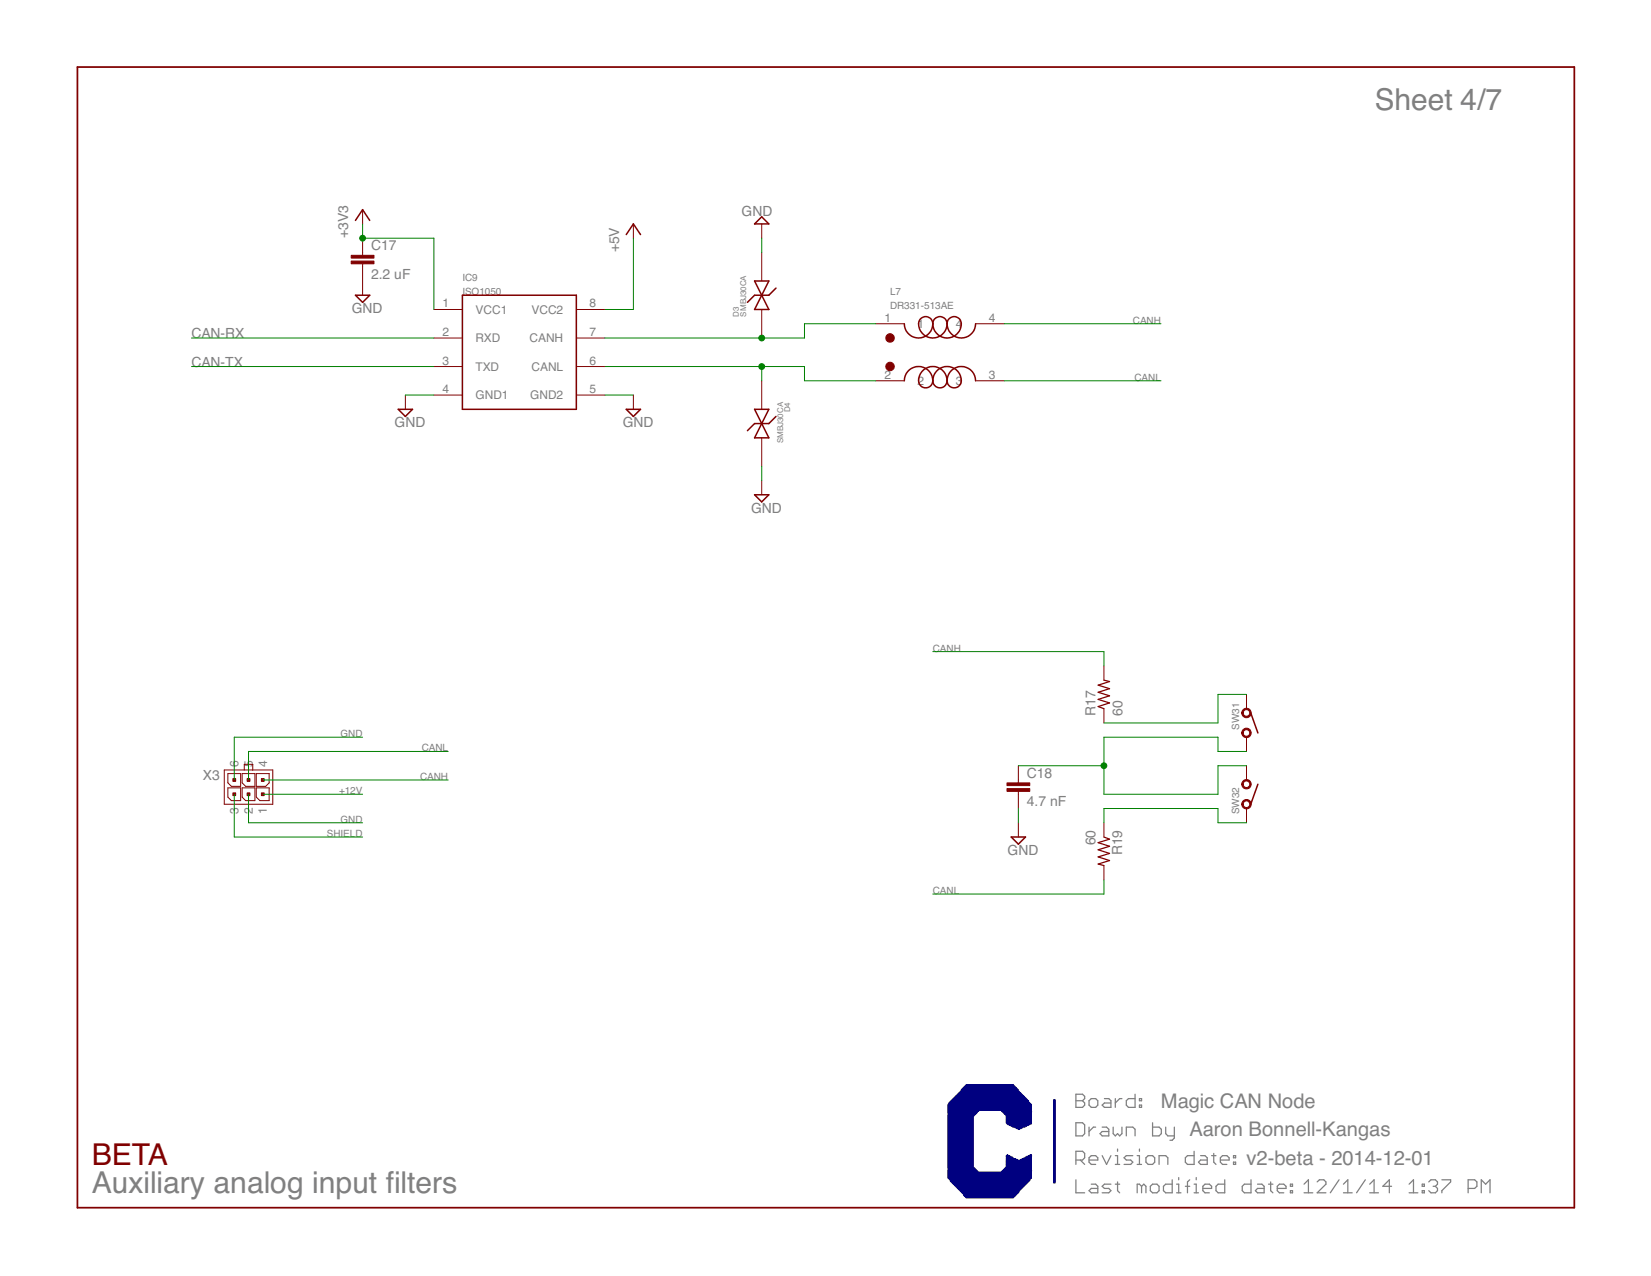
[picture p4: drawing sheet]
<svg xmlns="http://www.w3.org/2000/svg" width="279mm" height="216mm" viewBox="0 0 279 216" stroke-linecap="round" stroke-linejoin="round" font-family="sans-serif">
<g fill="#808080" stroke="#808080" stroke-width=".21">
<path d="M182.1 185.1v2.3z"/>
<path d="M182.1 185.1h1.1z"/>
<path d="M183.2 185.1l.4 .4z"/>
<path d="M183.6 185.5v.4z"/>
<path d="M183.6 185.9l-.4 .3z"/>
<path d="M183.2 186.2l.4 .4z"/>
<path d="M183.6 186.6v.4z"/>
<path d="M183.6 187l-.4 .4z"/>
<path d="M182.1 187.4h1.1z"/>
<path d="M182.1 186.2h1.1z"/>
<path d="M184.7 187.4h.7z"/>
<path d="M185.8 187l-.4 .4z"/>
<path d="M185.8 186.2v.8z"/>
<path d="M185.4 185.9l.4 .3z"/>
<path d="M184.7 185.9h.7z"/>
<path d="M184.3 186.2l.4-.3z"/>
<path d="M184.3 186.2v.8z"/>
<path d="M184.3 187l.4 .4z"/>
<path d="M186.9 185.9h.7z"/>
<path d="M187.6 185.9l.4 .3z"/>
<path d="M188 186.2v1.2z"/>
<path d="M186.9 187.4h1.1z"/>
<path d="M186.5 187l.4 .4z"/>
<path d="M186.5 187l.4-.4z"/>
<path d="M186.9 186.6h1.1z"/>
<path d="M188.7 185.9v1.5z"/>
<path d="M188.7 186.6l.8-.7z"/>
<path d="M189.5 185.9h.4z"/>
<path d="M192.1 185.1v2.3z"/>
<path d="M191 187.4h1.1z"/>
<path d="M190.6 187l.4 .4z"/>
<path d="M190.6 186.2v.8z"/>
<path d="M190.6 186.2l.4-.3z"/>
<path d="M191 185.9h1.1z"/>
<path d="M192.8 185.9h.4z"/>
<path d="M193.2 185.9v.3z"/>
<path d="M192.8 186.2h.4z"/>
<path d="M192.8 185.9v.3z"/>
<path d="M192.8 187h.4z"/>
<path d="M193.2 187v.4z"/>
<path d="M192.8 187.4h.4z"/>
<path d="M192.8 187v.4z"/>
<path d="M182.1 194.8v2.2z"/>
<path d="M182.1 194.8h1.1z"/>
<path d="M183.2 194.8l.4 .4z"/>
<path d="M183.6 195.2v.7z"/>
<path d="M183.6 195.9l-.4 .4z"/>
<path d="M182.1 196.3h1.1z"/>
<path d="M182.8 196.3l.8 .7z"/>
<path d="M184.7 197h.7z"/>
<path d="M184.3 196.6l.4 .4z"/>
<path d="M184.3 195.9v.7z"/>
<path d="M184.3 195.9l.4-.4z"/>
<path d="M184.7 195.5h.7z"/>
<path d="M185.4 195.5l.4 .4z"/>
<path d="M185.8 195.9v.4z"/>
<path d="M184.3 196.3h1.5z"/>
<path d="M186.5 195.5l.8 1.5z"/>
<path d="M188 195.5l-.7 1.5z"/>
<path d="M188.7 195.5h.4z"/>
<path d="M189.1 195.5v1.5z"/>
<path d="M188.7 197h.8z"/>
<path d="M189.1 194.4v.4z"/>
<path d="M190.2 197h1.1z"/>
<path d="M191.7 196.6l-.4 .4z"/>
<path d="M191.3 196.3l.4 .3z"/>
<path d="M190.6 196.3h.7z"/>
<path d="M190.2 195.9l.4 .4z"/>
<path d="M190.2 195.9l.4-.4z"/>
<path d="M190.6 195.5h1.1z"/>
<path d="M192.4 195.5h.4z"/>
<path d="M192.8 195.5v1.5z"/>
<path d="M192.4 197h.8z"/>
<path d="M192.8 194.4v.4z"/>
<path d="M194.3 197h.8z"/>
<path d="M195.4 196.6l-.3 .4z"/>
<path d="M195.4 195.9v.7z"/>
<path d="M195.1 195.5l.3 .4z"/>
<path d="M194.3 195.5h.8z"/>
<path d="M193.9 195.9l.4-.4z"/>
<path d="M193.9 195.9v.7z"/>
<path d="M193.9 196.6l.4 .4z"/>
<path d="M196.2 195.5v1.5z"/>
<path d="M196.2 195.5h1.1z"/>
<path d="M197.3 195.5l.3 .4z"/>
<path d="M197.6 195.9v1.1z"/>
<path d="M202.1 194.8v2.2z"/>
<path d="M201 197h1.1z"/>
<path d="M200.6 196.6l.4 .4z"/>
<path d="M200.6 195.9v.7z"/>
<path d="M200.6 195.9l.4-.4z"/>
<path d="M201 195.5h1.1z"/>
<path d="M203.2 195.5h.7z"/>
<path d="M203.9 195.5l.4 .4z"/>
<path d="M204.3 195.9v1.1z"/>
<path d="M203.2 197h1.1z"/>
<path d="M202.8 196.6l.4 .4z"/>
<path d="M202.8 196.6l.4-.3z"/>
<path d="M203.2 196.3h1.1z"/>
<path d="M205.4 195.2v1.4z"/>
<path d="M205.4 196.6l.4 .4z"/>
<path d="M205 195.5h.8z"/>
<path d="M206.9 197h.7z"/>
<path d="M206.5 196.6l.4 .4z"/>
<path d="M206.5 195.9v.7z"/>
<path d="M206.9 195.5l-.4 .4z"/>
<path d="M206.9 195.5h.7z"/>
<path d="M207.6 195.5l.4 .4z"/>
<path d="M208 195.9v.4z"/>
<path d="M206.5 196.3h1.5z"/>
<path d="M208.7 195.5h.4z"/>
<path d="M209.1 195.5v.4z"/>
<path d="M208.7 195.9h.4z"/>
<path d="M208.7 195.5v.4z"/>
<path d="M208.7 196.6h.4z"/>
<path d="M209.1 196.6v.4z"/>
<path d="M208.7 197h.4z"/>
<path d="M208.7 196.6v.4z"/>
<path d="M182.1 199.6v2.2z"/>
<path d="M182.1 201.8h1.5z"/>
<path d="M184.7 200.4h.7z"/>
<path d="M185.4 200.4l.4 .3z"/>
<path d="M185.8 200.7v1.1z"/>
<path d="M184.7 201.8h1.1z"/>
<path d="M184.3 201.5l.4 .3z"/>
<path d="M184.3 201.5l.4-.4z"/>
<path d="M184.7 201.1h1.1z"/>
<path d="M186.5 201.8h1.1z"/>
<path d="M187.6 201.8l.4-.3z"/>
<path d="M187.6 201.1l.4 .4z"/>
<path d="M186.9 201.1h.7z"/>
<path d="M186.5 200.7l.4 .4z"/>
<path d="M186.5 200.7l.4-.3z"/>
<path d="M186.9 200.4h1.1z"/>
<path d="M189.1 200v1.5z"/>
<path d="M189.1 201.5l.4 .3z"/>
<path d="M188.7 200.4h.8z"/>
<path d="M192.4 200.4v1.4z"/>
<path d="M192.4 200.4h.4z"/>
<path d="M192.8 200.4l.4 .3z"/>
<path d="M193.2 200.7v1.1z"/>
<path d="M193.2 200.7l.4-.3z"/>
<path d="M193.6 200.4l.3 .3z"/>
<path d="M193.9 200.7v1.1z"/>
<path d="M195.1 201.8h.7z"/>
<path d="M195.8 201.8l.4-.3z"/>
<path d="M196.2 200.7v.8z"/>
<path d="M195.8 200.4l.4 .3z"/>
<path d="M195.1 200.4h.7z"/>
<path d="M194.7 200.7l.4-.3z"/>
<path d="M194.7 200.7v.8z"/>
<path d="M194.7 201.5l.4 .3z"/>
<path d="M198.4 199.6v2.2z"/>
<path d="M197.3 201.8h1.1z"/>
<path d="M196.9 201.5l.4 .3z"/>
<path d="M196.9 200.7v.8z"/>
<path d="M196.9 200.7l.4-.3z"/>
<path d="M197.3 200.4h1.1z"/>
<path d="M199.1 200.4h.4z"/>
<path d="M199.5 200.4v1.4z"/>
<path d="M199.1 201.8h.8z"/>
<path d="M199.5 199.2v.4z"/>
<path d="M201 200v1.8z"/>
<path d="M201 200l.3-.4z"/>
<path d="M200.6 200.7h.7z"/>
<path d="M202.1 200.4h.3z"/>
<path d="M202.4 200.4v1.4z"/>
<path d="M202.1 201.8h.7z"/>
<path d="M202.4 199.2v.4z"/>
<path d="M203.9 201.8h.8z"/>
<path d="M203.6 201.5l.3 .3z"/>
<path d="M203.6 200.7v.8z"/>
<path d="M203.6 200.7l.3-.3z"/>
<path d="M203.9 200.4h.8z"/>
<path d="M204.7 200.4l.3 .3z"/>
<path d="M205 200.7v.4z"/>
<path d="M203.6 201.1h1.4z"/>
<path d="M207.3 199.6v2.2z"/>
<path d="M206.1 201.8h1.2z"/>
<path d="M205.8 201.5l.3 .3z"/>
<path d="M205.8 200.7v.8z"/>
<path d="M205.8 200.7l.3-.3z"/>
<path d="M206.1 200.4h1.2z"/>
<path d="M211.7 199.6v2.2z"/>
<path d="M210.6 201.8h1.1z"/>
<path d="M210.2 201.5l.4 .3z"/>
<path d="M210.2 200.7v.8z"/>
<path d="M210.2 200.7l.4-.3z"/>
<path d="M210.6 200.4h1.1z"/>
<path d="M212.8 200.4h.8z"/>
<path d="M213.6 200.4l.3 .3z"/>
<path d="M213.9 200.7v1.1z"/>
<path d="M212.8 201.8h1.1z"/>
<path d="M212.4 201.5l.4 .3z"/>
<path d="M212.8 201.1l-.4 .4z"/>
<path d="M212.8 201.1h1.1z"/>
<path d="M215 200v1.5z"/>
<path d="M215 201.5l.4 .3z"/>
<path d="M214.7 200.4h.7z"/>
<path d="M216.5 201.8h.8z"/>
<path d="M216.2 201.5l.3 .3z"/>
<path d="M216.2 200.7v.8z"/>
<path d="M216.2 200.7l.3-.3z"/>
<path d="M216.5 200.4h.8z"/>
<path d="M217.3 200.4l.3 .3z"/>
<path d="M217.6 200.7v.4z"/>
<path d="M216.2 201.1h1.4z"/>
<path d="M218.4 200.4h.3z"/>
<path d="M218.7 200.4v.3z"/>
<path d="M218.4 200.7h.3z"/>
<path d="M218.4 200.4v.3z"/>
<path d="M218.4 201.5h.3z"/>
<path d="M218.7 201.5v.3z"/>
<path d="M218.4 201.8h.3z"/>
<path d="M218.4 201.5v.3z"/>
<path d="M220.7 200.4l.7-.8z"/>
<path d="M221.4 199.6v2.2z"/>
<path d="M220.7 201.8h1.5z"/>
<path d="M222.9 201.8h1.5z"/>
<path d="M222.9 201.8l1.5-1.4z"/>
<path d="M224.4 200v.4z"/>
<path d="M224 199.6l.4 .4z"/>
<path d="M223.3 199.6h.7z"/>
<path d="M222.9 200l.4-.4z"/>
<path d="M226.6 199.6l-1.5 2.2z"/>
<path d="M227.4 200.4l.7-.8z"/>
<path d="M228.1 199.6v2.2z"/>
<path d="M227.4 201.8h1.4z"/>
<path d="M231.1 199.6l-1.5 2.2z"/>
<path d="M231.8 200.4l.7-.8z"/>
<path d="M232.5 199.6v2.2z"/>
<path d="M231.8 201.8h1.5z"/>
<path d="M235.1 199.6v2.2z"/>
<path d="M235.1 199.6l-1.1 1.1z"/>
<path d="M234 200.7h1.5z"/>
<path d="M238.5 200.4l.7-.8z"/>
<path d="M239.2 199.6v2.2z"/>
<path d="M238.5 201.8h1.4z"/>
<path d="M240.7 200.4h.3z"/>
<path d="M241 200.4v.3z"/>
<path d="M240.7 200.7h.3z"/>
<path d="M240.7 200.4v.3z"/>
<path d="M240.7 201.5h.3z"/>
<path d="M241 201.5v.3z"/>
<path d="M240.7 201.8h.3z"/>
<path d="M240.7 201.5v.3z"/>
<path d="M241.8 200l.4-.4z"/>
<path d="M242.2 199.6h.7z"/>
<path d="M242.9 199.6l.4 .4z"/>
<path d="M243.3 200v.4z"/>
<path d="M243.3 200.4l-.4 .3z"/>
<path d="M242.5 200.7h.4z"/>
<path d="M242.9 200.7l.4 .4z"/>
<path d="M243.3 201.1v.4z"/>
<path d="M243.3 201.5l-.4 .3z"/>
<path d="M242.2 201.8h.7z"/>
<path d="M241.8 201.5l.4 .3z"/>
<path d="M244 199.6h1.5z"/>
<path d="M245.5 199.6v.4z"/>
<path d="M245.5 200l-1.5 1.5z"/>
<path d="M244 201.5v.3z"/>
<path d="M248.5 199.6v2.2z"/>
<path d="M248.5 199.6h1.1z"/>
<path d="M249.6 199.6l.3 .4z"/>
<path d="M249.9 200v.7z"/>
<path d="M249.6 201.1l.3-.4z"/>
<path d="M248.5 201.1h1.1z"/>
<path d="M250.7 199.6v2.2z"/>
<path d="M250.7 199.6l.7 .8z"/>
<path d="M251.4 200.4l.8-.8z"/>
<path d="M252.2 199.6v2.2z"/>
<path d="M182.1 190v2.2z"/>
<path d="M182.1 192.2h1.1z"/>
<path d="M183.6 191.8l-.4 .4z"/>
<path d="M183.6 190.3v1.5z"/>
<path d="M183.2 190l.4 .3z"/>
<path d="M182.1 190h1.1z"/>
<path d="M184.3 190.7v1.5z"/>
<path d="M185 190.7l-.7 .8z"/>
<path d="M185 190.7h.4z"/>
<path d="M186.5 190.7h.8z"/>
<path d="M187.3 190.7l.3 .4z"/>
<path d="M187.6 191.1v1.1z"/>
<path d="M186.5 192.2h1.1z"/>
<path d="M186.2 191.8l.3 .4z"/>
<path d="M186.2 191.8l.3-.3z"/>
<path d="M186.5 191.5h1.1z"/>
<path d="M188.4 190.7v1.1z"/>
<path d="M188.4 191.8l.3 .4z"/>
<path d="M188.7 192.2l.4-.4z"/>
<path d="M189.1 191.8l.4 .4z"/>
<path d="M189.5 192.2l.4-.4z"/>
<path d="M189.9 190.7v1.1z"/>
<path d="M190.6 190.7v1.5z"/>
<path d="M190.6 190.7h1.1z"/>
<path d="M191.7 190.7l.4 .4z"/>
<path d="M192.1 191.1v1.1z"/>
<path d="M195.1 190v2.2z"/>
<path d="M195.1 192.2h1.1z"/>
<path d="M196.2 192.2l.3-.4z"/>
<path d="M196.5 191.1v.7z"/>
<path d="M196.2 190.7l.3 .4z"/>
<path d="M195.1 190.7h1.1z"/>
<path d="M197.3 190.7v1.1z"/>
<path d="M197.3 191.8l.3 .4z"/>
<path d="M197.6 192.2h1.1z"/>
<path d="M198.7 190.7v1.9z"/>
<path d="M198.7 192.6l-.3 .3z"/>
<path d="M198 192.9h.4z"/>
</g>
<g fill="#800000" stroke="#800000" stroke-width=".3">
<path d="M13.1 11.3v193z"/>
<path d="M13.1 204.3h253.3z"/>
<path d="M266.4 11.3v193z"/>
<path d="M13.1 11.3h253.3z"/>
</g>
<g fill="#800000" stroke="#800000" stroke-width=".25">
<path d="M78.3 50h19.2z"/>
<path d="M97.5 50v19.3z"/>
<path d="M78.3 69.3h19.2z"/>
<path d="M78.3 50v19.3z"/>
<path d="M61.4 35.5l1.2 1.8z"/>
<path d="M61.4 35.5l-1.2 1.8z"/>
<path d="M107.2 37.9l1.2 1.8z"/>
<path d="M107.2 37.9l-1.2 1.8z"/>
<path d="M127.7 52.4h2.4z"/>
<path d="M128.9 50l1.2 2.4z"/>
<path d="M128.9 50l-1.2 2.4z"/>
<path d="M127.7 47.5l1.2 2.5z"/>
<path d="M130.1 47.5l-1.2 2.5z"/>
<path d="M127.7 47.5h2.4z"/>
<path d="M127.7 50h1.2z"/>
<path d="M128.9 50h1.2z"/>
<path d="M130.1 50l1.2-1.3z"/>
<path d="M127.7 50l-1.2 1.2z"/>
<path d="M127.7 69.3h2.4z"/>
<path d="M127.7 69.3l1.2 2.4z"/>
<path d="M130.1 69.3l-1.2 2.4z"/>
<path d="M128.9 71.7l1.2 2.4z"/>
<path d="M128.9 71.7l-1.2 2.4z"/>
<path d="M127.7 74.1h2.4z"/>
<path d="M128.9 71.7h1.2z"/>
<path d="M127.7 71.7h1.2z"/>
<path d="M127.7 71.7l-1.2 1.2z"/>
<path d="M130.1 71.7l1.2-1.2z"/>
<path d="M106 69.3h2.4z"/>
<path d="M108.4 69.3l-1.2 1.2z"/>
<path d="M106 69.3l1.2 1.2z"/>
<path d="M67.4 69.3h2.4z"/>
<path d="M69.8 69.3l-1.2 1.2z"/>
<path d="M67.4 69.3l1.2 1.2z"/>
<path d="M60.2 50h2.4z"/>
<path d="M62.6 50l-1.2 1.2z"/>
<path d="M60.2 50l1.2 1.2z"/>
<path d="M171.1 141.6h2.4z"/>
<path d="M173.5 141.6l-1.2 1.2z"/>
<path d="M171.1 141.6l1.2 1.2z"/>
<path d="M127.7 83.7h2.4z"/>
<path d="M130.1 83.7l-1.2 1.2z"/>
<path d="M127.7 83.7l1.2 1.2z"/>
<path d="M127.7 37.9h2.4z"/>
<path d="M127.7 37.9l1.2-1.2z"/>
<path d="M128.9 36.7l1.2 1.2z"/>
<path d="M211.7 120.6l1.2 3.4z"/>
<path d="M212.9 132.7l-1.2 3.4z"/>
</g>
<g fill="#800000" stroke="#800000" stroke-width=".17">
<path d="M73.4 52.4h4.9z"/>
<path d="M73.4 57.2h4.9z"/>
<path d="M73.4 62h4.9z"/>
<path d="M73.4 66.8h4.9z"/>
<path d="M97.5 52.4h4.9z"/>
<path d="M97.5 57.2h4.9z"/>
<path d="M97.5 62h4.9z"/>
<path d="M97.5 66.8h4.9z"/>
<path d="M61.4 35.5v2.4z"/>
<path d="M107.2 37.9v2.4z"/>
<path d="M61.4 40.3v2.4z"/>
<path d="M61.4 45.1v2.4z"/>
<path d="M61.4 42.7v.5z"/>
<path d="M61.4 44.6v.5z"/>
<path d="M128.9 52.4v4.8z"/>
<path d="M128.9 42.7v4.8z"/>
<path d="M128.9 64.4v4.9z"/>
<path d="M128.9 74.1v4.8z"/>
<path d="M148.2 54.8h4.8z"/>
<path d="M148.2 64.4h4.8z"/>
<path d="M165.1 64.4h4.8z"/>
<path d="M165.1 54.8h4.8z"/>
<path d="M186.8 112.7v2.4z"/>
<path d="M186.8 119.9v2.4z"/>
<path d="M186.8 146.5v2.4z"/>
<path d="M186.8 139.2v2.4z"/>
<path d="M172.3 129.6v2.4z"/>
<path d="M172.3 134.4v2.4z"/>
<path d="M172.3 132v.5z"/>
<path d="M172.3 133.9v.5z"/>
<path d="M107.2 66.8v2.5z"/>
<path d="M68.6 66.8v2.5z"/>
<path d="M61.4 47.5v2.5z"/>
<path d="M172.3 139.2v2.4z"/>
<path d="M128.9 81.3v2.4z"/>
<path d="M128.9 37.9v2.4z"/>
<path d="M210.9 117.5v2.4z"/>
<path d="M210.9 124.7v2.4z"/>
<path d="M210.9 136.8v2.4z"/>
<path d="M210.9 129.6v2.4z"/>
<path d="M39.2 135.5h1.5z"/>
<path d="M40.7 133.3v2.2z"/>
<path d="M38.6 133.3h2.1z"/>
<path d="M38.6 133.3v1.6z"/>
<path d="M38.6 134.9l.6 .6z"/>
<path d="M41.6 135.5h1.5z"/>
<path d="M43.1 133.3v2.2z"/>
<path d="M41 133.3h2.1z"/>
<path d="M41 133.3v1.6z"/>
<path d="M41 134.9l.6 .6z"/>
<path d="M44 135.5h1.6z"/>
<path d="M45.6 133.3v2.2z"/>
<path d="M43.4 133.3h2.2z"/>
<path d="M43.4 133.3v1.6z"/>
<path d="M43.4 134.9l.6 .6z"/>
<path d="M39.2 133.1h1.5z"/>
<path d="M40.7 130.9v2.2z"/>
<path d="M38.6 130.9h2.1z"/>
<path d="M38.6 130.9v1.6z"/>
<path d="M38.6 132.5l.6 .6z"/>
<path d="M41.6 133.1h1.5z"/>
<path d="M43.1 130.9v2.2z"/>
<path d="M41 130.9h2.1z"/>
<path d="M41 130.9v1.6z"/>
<path d="M41 132.5l.6 .6z"/>
<path d="M45.6 130.9v1.6z"/>
<path d="M43.4 130.9h2.2z"/>
<path d="M43.4 130.9v2.2z"/>
<path d="M43.4 133.1h1.6z"/>
<path d="M45 133.1l.6-.6z"/>
<path d="M38 130.3v5.8z"/>
<path d="M38 136.1h8.2z"/>
<path d="M46.2 130.3v5.8z"/>
<path d="M42.8 130.3h3.4z"/>
<path d="M41.3 130.3h1.5z"/>
<path d="M38 130.3h3.3z"/>
<path d="M41.3 129.3v1z"/>
<path d="M41.3 129.3h1.5z"/>
<path d="M42.8 129.3v1z"/>
<path d="M210.3 120.1a.8 .8 0 0 1 1.3 .1 .8 .8 0 0 1-.4 1.2 .8 .8 0 0 1-1.1-.8h.3a.56 .56 0 0 1 .7-.5 .56 .56 0 0 1 .2 .9 .56 .56 0 0 1-.9-.2v-.2h-.3z" fill-rule="evenodd"/>
<path d="M210.3 123.5a.8 .8 0 0 1 1.3 .1 .8 .8 0 0 1-.4 1.2 .8 .8 0 0 1-1.1-.8h.3a.56 .56 0 0 1 .7-.5 .56 .56 0 0 1 .2 .9 .56 .56 0 0 1-.9-.2v-.2h-.3z" fill-rule="evenodd"/>
<path d="M210.3 135.6a.8 .8 0 0 1 1.3 0 .8 .8 0 0 1-.4 1.2 .8 .8 0 0 1-1.1-.7h.3a.56 .56 0 0 1 .7-.6 .56 .56 0 0 1 .2 .9 .56 .56 0 0 1-.9-.1v-.2h-.3z" fill-rule="evenodd"/>
<path d="M210.3 132.2a.8 .8 0 0 1 1.3 .1 .8 .8 0 0 1-.4 1.2 .8 .8 0 0 1-1.1-.8h.3a.56 .56 0 0 1 .7-.6 .56 .56 0 0 1 .2 1 .56 .56 0 0 1-.9-.2v-.2h-.3z" fill-rule="evenodd"/>
<circle cx="150.6" cy="57.2" r=".73"/>
<circle cx="150.6" cy="62" r=".72"/>
</g>
<g fill="#800000" stroke="#800000" stroke-width=".17">
<path d="M59.4 44.2h3.9v.4h-3.9z"/>
<path d="M59.4 43.2h3.9v.5h-3.9z"/>
<path d="M170.4 133.4h3.9v.5h-3.9z"/>
<path d="M170.4 132.5h3.9v.4h-3.9z"/>
<path d="M39.4 131.7h.5v.5h-.5z"/>
<path d="M39.4 134.2h.5v.4h-.5z"/>
<path d="M41.8 134.2h.5v.4h-.5z"/>
<path d="M41.8 131.7h.5v.5h-.5z"/>
<path d="M44.2 131.7h.5v.5h-.5z"/>
<path d="M44.2 134.2h.5v.4h-.5z"/>
</g>
<path d="M153 54.8a2.41 2.41 0 0 0 2.4 2.4 2.41 2.41 0 0 0 2.5-2.4M157.9 54.8a2.38 2.38 0 0 0 2.6 2.4 2.38 2.38 0 0 0 2-3 1.2 1.2 0 0 0-1.3-.6 1.2 1.2 0 0 0-.9 1.2M157.9 54.8a1.21 1.21 0 0 1 1.2-1.2 1.21 1.21 0 0 1 1.2 1.2M157.9 54.8a1.22 1.22 0 0 0-1.5-1.2 1.22 1.22 0 0 0-.9 1.6 2.41 2.41 0 0 0 2.6 2 2.41 2.41 0 0 0 2.2-2.4M160.3 54.8a2.41 2.41 0 0 0 2.4 2.4 2.41 2.41 0 0 0 2.4-2.4M153 64.4a2.41 2.41 0 0 1 2.4-2.4 2.41 2.41 0 0 1 2.5 2.4M157.9 64.4a1.22 1.22 0 0 1-1.5 1.2 1.22 1.22 0 0 1-.9-1.6 2.41 2.41 0 0 1 2.6-2 2.41 2.41 0 0 1 2.2 2.4M157.9 64.4a1.21 1.21 0 0 0 1.2 1.2 1.21 1.21 0 0 0 1.2-1.2M157.9 64.4a2.38 2.38 0 0 1 2.6-2.4 2.38 2.38 0 0 1 2 3 1.2 1.2 0 0 1-1.3 .6 1.2 1.2 0 0 1-.9-1.2M160.3 64.4a2.41 2.41 0 0 1 2.4-2.4 2.41 2.41 0 0 1 2.4 2.4" fill="none" stroke="#800000" stroke-width=".25"/>
<g fill="#800000" stroke="#800000" stroke-width=".21">
<path d="M185.8 119.5l1 .4z"/>
<path d="M185.8 119.5l2-.6z"/>
<path d="M185.8 118.3l2 .6z"/>
<path d="M185.8 118.3l2-.6z"/>
<path d="M185.8 117.1l2 .6z"/>
<path d="M185.8 117.1l2-.6z"/>
<path d="M185.8 115.9l2 .6z"/>
<path d="M185.8 115.9l2-.6z"/>
<path d="M186.8 115.1l1 .2z"/>
<path d="M186.8 141.6l1 .4z"/>
<path d="M185.8 142.6l2-.6z"/>
<path d="M185.8 142.6l2 .6z"/>
<path d="M185.8 143.8l2-.6z"/>
<path d="M185.8 143.8l2 .6z"/>
<path d="M185.8 145l2-.6z"/>
<path d="M185.8 145l2 .6z"/>
<path d="M185.8 146.2l2-.6z"/>
<path d="M185.8 146.2l1 .3z"/>
</g>
<g fill="#008000" stroke="#008000" stroke-width=".17">
<path d="M102.4 52.4h4.8z"/>
<path d="M107.2 40.3v12.1z"/>
<path d="M39.6 124.7v7.3z"/>
<path d="M39.6 124.7h21.8z"/>
<path d="M42.1 134.4v4.8z"/>
<path d="M42.1 139.2h19.3z"/>
<path d="M102.4 66.8h4.8z"/>
<path d="M68.6 66.8h4.8z"/>
<path d="M128.9 78.9v2.4z"/>
<path d="M172.3 136.8v2.4z"/>
<path d="M128.9 40.3v2.4z"/>
<path d="M32.4 57.2h41z"/>
<path d="M32.4 62h41z"/>
<path d="M128.9 62v2.4z"/>
<path d="M102.4 62h26.5z"/>
<path d="M136.1 64.4h12.1z"/>
<path d="M136.1 62v2.4z"/>
<path d="M128.9 62h7.2z"/>
<path d="M102.4 57.2h26.5z"/>
<path d="M136.1 54.8h12.1z"/>
<path d="M136.1 54.8v2.4z"/>
<path d="M128.9 57.2h7.2z"/>
<path d="M186.8 136.8v2.4z"/>
<path d="M186.8 136.8h19.3z"/>
<path d="M206.1 136.8v2.4z"/>
<path d="M206.1 139.2h4.8z"/>
<path d="M186.8 122.3h19.3z"/>
<path d="M206.1 117.5v4.8z"/>
<path d="M206.1 117.5h4.8z"/>
<path d="M186.8 129.6v4.8z"/>
<path d="M186.8 124.7v4.9z"/>
<path d="M172.3 129.6h14.5z"/>
<path d="M186.8 134.4h19.3z"/>
<path d="M206.1 129.6v4.8z"/>
<path d="M206.1 129.6h4.8z"/>
<path d="M186.8 124.7h19.3z"/>
<path d="M206.1 124.7v2.4z"/>
<path d="M206.1 127.1h4.8z"/>
<path d="M39.6 134.4v7.2z"/>
<path d="M39.6 141.6h21.8z"/>
<path d="M44.5 134.4h16.9z"/>
<path d="M44.5 132h31.3z"/>
<path d="M186.8 110.3v2.4z"/>
<path d="M157.9 110.3h28.9z"/>
<path d="M169.9 54.8h26.6z"/>
<path d="M42.1 127.1v4.9z"/>
<path d="M42.1 127.1h33.7z"/>
<path d="M186.8 148.9v2.4z"/>
<path d="M157.9 151.3h28.9z"/>
<path d="M169.9 64.4h26.6z"/>
<path d="M73.4 40.3v12.1z"/>
<path d="M61.4 40.3h12z"/>
<path d="M61.4 37.9v2.4z"/>
<circle cx="128.9" cy="62" r=".49"/>
<circle cx="128.9" cy="57.2" r=".49"/>
<circle cx="186.8" cy="129.6" r=".49"/>
<circle cx="61.4" cy="40.3" r=".49"/>
</g>
<g fill="#000080" stroke="#000080" stroke-width=".17">
<path d="M163.5 202.6h8v.1h-8z"/>
<path d="M163.4 202.4h8.2v.2h-8.2z"/>
<path d="M163.2 202.3h8.6v.1h-8.6z"/>
<path d="M163.1 202.2h8.8v.1h-8.8z"/>
<path d="M163.1 202h8.9v.2h-8.9z"/>
<path d="M163 201.9h9.1v.1h-9.1z"/>
<path d="M162.8 201.8h9.5v.1h-9.5z"/>
<path d="M162.7 201.6h9.7v.2h-9.7z"/>
<path d="M162.6 201.5h9.8v.1h-9.8z"/>
<path d="M162.4 201.4h10.2v.1h-10.2z"/>
<path d="M162.3 201.2h10.4v.2h-10.4z"/>
<path d="M162.2 201.1h10.6v.1h-10.6z"/>
<path d="M162 201h11v.1h-11z"/>
<path d="M161.9 200.9h11.2v.1h-11.2z"/>
<path d="M161.8 200.7h11.4v.1h-11.4z"/>
<path d="M161.6 200.6h11.8v.1h-11.8z"/>
<path d="M161.5 200.4h12v.2h-12z"/>
<path d="M161.4 200.3h12.2v.1h-12.2z"/>
<path d="M161.2 200.2h12.6v.1h-12.6z"/>
<path d="M161.1 200h12.8v.2h-12.8z"/>
<path d="M178.3 200h.3v.2h-.3z"/>
<path d="M161 199.9h13v.1h-13z"/>
<path d="M178.3 199.9h.3v.1h-.3z"/>
<path d="M160.8 199.8h13.4v.1h-13.4z"/>
<path d="M178.3 199.8h.3v.1h-.3z"/>
<path d="M160.8 199.6h13.5v.2h-13.5z"/>
<path d="M178.3 199.6h.3v.2h-.3z"/>
<path d="M160.7 199.5h13.6v.1h-13.6z"/>
<path d="M178.3 199.5h.3v.1h-.3z"/>
<path d="M160.6 199.4h13.8v.1h-13.8z"/>
<path d="M178.3 199.4h.3v.1h-.3z"/>
<path d="M160.4 199.2h14.2v.2h-14.2z"/>
<path d="M178.3 199.2h.3v.2h-.3z"/>
<path d="M160.4 199.1h14.2v.1h-14.2z"/>
<path d="M178.3 199.1h.3v.1h-.3z"/>
<path d="M160.4 199h14.2v.1h-14.2z"/>
<path d="M178.3 199h.3v.1h-.3z"/>
<path d="M160.4 198.8h14.2v.2h-14.2z"/>
<path d="M178.3 198.8h.3v.2h-.3z"/>
<path d="M160.4 198.7h14.2v.1h-14.2z"/>
<path d="M178.3 198.7h.3v.1h-.3z"/>
<path d="M160.4 198.6h14.2v.1h-14.2z"/>
<path d="M178.3 198.6h.3v.1h-.3z"/>
<path d="M160.4 198.4h14.2v.2h-14.2z"/>
<path d="M178.3 198.4h.3v.2h-.3z"/>
<path d="M160.4 198.3h14.2v.1h-14.2z"/>
<path d="M178.3 198.3h.3v.1h-.3z"/>
<path d="M160.4 198.2h5.1v.1h-5.1z"/>
<path d="M169.5 198.2h5.1v.1h-5.1z"/>
<path d="M178.3 198.2h.3v.1h-.3z"/>
<path d="M160.4 198h5v.2h-5z"/>
<path d="M169.6 198h5v.2h-5z"/>
<path d="M178.3 198h.3v.2h-.3z"/>
<path d="M160.4 197.9h4.8v.1h-4.8z"/>
<path d="M169.8 197.9h4.8v.1h-4.8z"/>
<path d="M178.3 197.9h.3v.1h-.3z"/>
<path d="M160.4 197.8h4.7v.1h-4.7z"/>
<path d="M169.9 197.8h4.7v.1h-4.7z"/>
<path d="M178.3 197.8h.3v.1h-.3z"/>
<path d="M160.4 197.6h4.6v.2h-4.6z"/>
<path d="M170 197.6h4.6v.2h-4.6z"/>
<path d="M178.3 197.6h.3v.2h-.3z"/>
<path d="M160.4 197.5h4.4v.1h-4.4z"/>
<path d="M170.2 197.5h4.4v.1h-4.4z"/>
<path d="M178.3 197.5h.3v.1h-.3z"/>
<path d="M160.4 197.4h4.3v.1h-4.3z"/>
<path d="M170.3 197.4h4.3v.1h-4.3z"/>
<path d="M178.3 197.4h.3v.1h-.3z"/>
<path d="M160.4 197.3h4.3v.1h-4.3z"/>
<path d="M170.3 197.3h4.3v.1h-4.3z"/>
<path d="M178.3 197.3h.3v.1h-.3z"/>
<path d="M160.4 197.1h4.3v.1h-4.3z"/>
<path d="M170.3 197.1h4.3v.1h-4.3z"/>
<path d="M178.3 197.1h.3v.1h-.3z"/>
<path d="M160.4 197h4.3v.1h-4.3z"/>
<path d="M170.3 197h4.3v.1h-4.3z"/>
<path d="M178.3 197h.3v.1h-.3z"/>
<path d="M160.4 196.8h4.3v.2h-4.3z"/>
<path d="M170.3 196.8h4.3v.2h-4.3z"/>
<path d="M178.3 196.8h.3v.2h-.3z"/>
<path d="M160.4 196.7h4.3v.1h-4.3z"/>
<path d="M170.3 196.7h4.3v.1h-4.3z"/>
<path d="M178.3 196.7h.3v.1h-.3z"/>
<path d="M160.4 196.6h4.3v.1h-4.3z"/>
<path d="M170.3 196.6h4.3v.1h-4.3z"/>
<path d="M178.3 196.6h.3v.1h-.3z"/>
<path d="M160.4 196.4h4.3v.2h-4.3z"/>
<path d="M170.3 196.4h4.3v.2h-4.3z"/>
<path d="M178.3 196.4h.3v.2h-.3z"/>
<path d="M160.4 196.3h4.3v.1h-4.3z"/>
<path d="M170.3 196.3h4.3v.1h-4.3z"/>
<path d="M178.3 196.3h.3v.1h-.3z"/>
<path d="M160.4 196.2h4.3v.1h-4.3z"/>
<path d="M170.3 196.2h1.9v.1h-1.9z"/>
<path d="M172.7 196.2h1.9v.1h-1.9z"/>
<path d="M178.3 196.2h.3v.1h-.3z"/>
<path d="M160.4 196h4.3v.2h-4.3z"/>
<path d="M170.3 196h1.6v.2h-1.6z"/>
<path d="M173 196h1.6v.2h-1.6z"/>
<path d="M178.3 196h.3v.2h-.3z"/>
<path d="M160.4 195.9h4.3v.1h-4.3z"/>
<path d="M170.3 195.9h1.2v.1h-1.2z"/>
<path d="M173.2 195.9h1.4v.1h-1.4z"/>
<path d="M178.3 195.9h.3v.1h-.3z"/>
<path d="M160.4 195.8h4.3v.1h-4.3z"/>
<path d="M170.3 195.8h1.1v.1h-1.1z"/>
<path d="M173.5 195.8h1.1v.1h-1.1z"/>
<path d="M178.3 195.8h.3v.1h-.3z"/>
<path d="M160.4 195.6h4.3v.2h-4.3z"/>
<path d="M170.3 195.6h.8v.2h-.8z"/>
<path d="M173.8 195.6h.8v.2h-.8z"/>
<path d="M178.3 195.6h.3v.2h-.3z"/>
<path d="M160.4 195.5h4.3v.1h-4.3z"/>
<path d="M170.3 195.5h.5v.1h-.5z"/>
<path d="M174 195.5h.6v.1h-.6z"/>
<path d="M178.3 195.5h.3v.1h-.3z"/>
<path d="M160.4 195.4h4.3v.1h-4.3z"/>
<path d="M170.4 195.4h.2v.1h-.2z"/>
<path d="M174.3 195.4h.3v.1h-.3z"/>
<path d="M178.3 195.4h.3v.1h-.3z"/>
<path d="M160.4 195.2h4.3v.2h-4.3z"/>
<path d="M178.3 195.2h.3v.2h-.3z"/>
<path d="M160.4 195.1h4.3v.1h-4.3z"/>
<path d="M178.3 195.1h.3v.1h-.3z"/>
<path d="M160.4 195h4.3v.1h-4.3z"/>
<path d="M178.3 195h.3v.1h-.3z"/>
<path d="M160.4 194.8h4.3v.2h-4.3z"/>
<path d="M178.3 194.8h.3v.2h-.3z"/>
<path d="M160.4 194.7h4.3v.1h-4.3z"/>
<path d="M178.3 194.7h.3v.1h-.3z"/>
<path d="M160.4 194.6h4.3v.1h-4.3z"/>
<path d="M178.3 194.6h.3v.1h-.3z"/>
<path d="M160.4 194.4h4.3v.2h-4.3z"/>
<path d="M178.3 194.4h.3v.2h-.3z"/>
<path d="M160.4 194.3h4.3v.1h-4.3z"/>
<path d="M178.3 194.3h.3v.1h-.3z"/>
<path d="M160.4 194.2h4.3v.1h-4.3z"/>
<path d="M178.3 194.2h.3v.1h-.3z"/>
<path d="M160.4 194h4.3v.2h-4.3z"/>
<path d="M178.3 194h.3v.2h-.3z"/>
<path d="M160.4 193.9h4.3v.1h-4.3z"/>
<path d="M178.3 193.9h.3v.1h-.3z"/>
<path d="M160.4 193.8h4.3v.1h-4.3z"/>
<path d="M178.3 193.8h.3v.1h-.3z"/>
<path d="M160.4 193.7h4.3v.1h-4.3z"/>
<path d="M178.3 193.7h.3v.1h-.3z"/>
<path d="M160.4 193.5h4.3v.1h-4.3z"/>
<path d="M178.3 193.5h.3v.1h-.3z"/>
<path d="M160.4 193.4h4.3v.1h-4.3z"/>
<path d="M178.3 193.4h.3v.1h-.3z"/>
<path d="M160.4 193.3h4.3v.1h-4.3z"/>
<path d="M178.3 193.3h.3v.1h-.3z"/>
<path d="M160.4 193.1h4.3v.1h-4.3z"/>
<path d="M178.3 193.1h.3v.1h-.3z"/>
<path d="M160.4 193h4.3v.1h-4.3z"/>
<path d="M178.3 193h.3v.1h-.3z"/>
<path d="M160.4 192.8h4.3v.2h-4.3z"/>
<path d="M178.3 192.8h.3v.2h-.3z"/>
<path d="M160.4 192.7h4.3v.1h-4.3z"/>
<path d="M178.3 192.7h.3v.1h-.3z"/>
<path d="M160.4 192.6h4.3v.1h-4.3z"/>
<path d="M178.3 192.6h.3v.1h-.3z"/>
<path d="M160.4 192.4h4.3v.2h-4.3z"/>
<path d="M178.3 192.4h.3v.2h-.3z"/>
<path d="M160.4 192.3h4.3v.1h-4.3z"/>
<path d="M178.3 192.3h.3v.1h-.3z"/>
<path d="M160.4 192.2h4.3v.1h-4.3z"/>
<path d="M178.3 192.2h.3v.1h-.3z"/>
<path d="M160.4 192h4.3v.2h-4.3z"/>
<path d="M178.3 192h.3v.2h-.3z"/>
<path d="M160.4 191.9h4.3v.1h-4.3z"/>
<path d="M178.3 191.9h.3v.1h-.3z"/>
<path d="M160.4 191.8h4.3v.1h-4.3z"/>
<path d="M178.3 191.8h.3v.1h-.3z"/>
<path d="M160.4 191.6h4.3v.2h-4.3z"/>
<path d="M178.3 191.6h.3v.2h-.3z"/>
<path d="M160.4 191.5h4.3v.1h-4.3z"/>
<path d="M178.3 191.5h.3v.1h-.3z"/>
<path d="M160.4 191.4h4.3v.1h-4.3z"/>
<path d="M178.3 191.4h.3v.1h-.3z"/>
<path d="M160.4 191.2h4.3v.2h-4.3z"/>
<path d="M178.3 191.2h.3v.2h-.3z"/>
<path d="M160.4 191.1h4.3v.1h-4.3z"/>
<path d="M178.3 191.1h.3v.1h-.3z"/>
<path d="M160.4 191h4.3v.1h-4.3z"/>
<path d="M172.3 191h.3v.1h-.3z"/>
<path d="M178.3 191h.3v.1h-.3z"/>
<path d="M160.4 190.8h4.3v.2h-4.3z"/>
<path d="M172 190.8h.8v.2h-.8z"/>
<path d="M178.3 190.8h.3v.2h-.3z"/>
<path d="M160.4 190.7h4.3v.1h-4.3z"/>
<path d="M171.8 190.7h1.3v.1h-1.3z"/>
<path d="M178.3 190.7h.3v.1h-.3z"/>
<path d="M160.4 190.6h4.3v.1h-4.3z"/>
<path d="M171.4 190.6h2.1v.1h-2.1z"/>
<path d="M178.3 190.6h.3v.1h-.3z"/>
<path d="M160.4 190.4h4.3v.2h-4.3z"/>
<path d="M171.1 190.4h2.7v.2h-2.7z"/>
<path d="M178.3 190.4h.3v.2h-.3z"/>
<path d="M160.4 190.3h4.3v.1h-4.3z"/>
<path d="M170.8 190.3h3.2v.1h-3.2z"/>
<path d="M178.3 190.3h.3v.1h-.3z"/>
<path d="M160.4 190.2h4.3v.1h-4.3z"/>
<path d="M170.6 190.2h3.7v.1h-3.7z"/>
<path d="M178.3 190.2h.3v.1h-.3z"/>
<path d="M160.4 190.1h4.3v.1h-4.3z"/>
<path d="M170.4 190.1h4.2v.1h-4.2z"/>
<path d="M178.3 190.1h.3v.1h-.3z"/>
<path d="M160.4 189.9h4.3v.1h-4.3z"/>
<path d="M170.3 189.9h4.3v.1h-4.3z"/>
<path d="M178.3 189.9h.3v.1h-.3z"/>
<path d="M160.4 189.8h4.3v.1h-4.3z"/>
<path d="M170.3 189.8h4.3v.1h-4.3z"/>
<path d="M178.3 189.8h.3v.1h-.3z"/>
<path d="M160.4 189.7h4.3v.1h-4.3z"/>
<path d="M170.3 189.7h4.3v.1h-4.3z"/>
<path d="M178.3 189.7h.3v.1h-.3z"/>
<path d="M160.4 189.5h4.3v.1h-4.3z"/>
<path d="M170.3 189.5h4.3v.1h-4.3z"/>
<path d="M178.3 189.5h.3v.1h-.3z"/>
<path d="M160.4 189.4h4.3v.1h-4.3z"/>
<path d="M170.3 189.4h4.3v.1h-4.3z"/>
<path d="M178.3 189.4h.3v.1h-.3z"/>
<path d="M160.4 189.3h4.3v.1h-4.3z"/>
<path d="M170.3 189.3h4.3v.1h-4.3z"/>
<path d="M178.3 189.3h.3v.1h-.3z"/>
<path d="M160.4 189.1h4.3v.1h-4.3z"/>
<path d="M170.3 189.1h4.3v.1h-4.3z"/>
<path d="M178.3 189.1h.3v.1h-.3z"/>
<path d="M160.4 189h4.3v.1h-4.3z"/>
<path d="M170.3 189h4.3v.1h-4.3z"/>
<path d="M178.3 189h.3v.1h-.3z"/>
<path d="M160.4 188.8h4.3v.2h-4.3z"/>
<path d="M170.3 188.8h4.3v.2h-4.3z"/>
<path d="M178.3 188.8h.3v.2h-.3z"/>
<path d="M160.4 188.7h4.4v.1h-4.4z"/>
<path d="M170.3 188.7h4.3v.1h-4.3z"/>
<path d="M178.3 188.7h.3v.1h-.3z"/>
<path d="M160.4 188.6h4.6v.1h-4.6z"/>
<path d="M170.2 188.6h4.4v.1h-4.4z"/>
<path d="M178.3 188.6h.3v.1h-.3z"/>
<path d="M160.4 188.4h4.7v.2h-4.7z"/>
<path d="M170 188.4h4.6v.2h-4.6z"/>
<path d="M178.3 188.4h.3v.2h-.3z"/>
<path d="M160.4 188.3h4.8v.1h-4.8z"/>
<path d="M169.9 188.3h4.7v.1h-4.7z"/>
<path d="M178.3 188.3h.3v.1h-.3z"/>
<path d="M160.4 188.2h5v.1h-5z"/>
<path d="M169.8 188.2h4.8v.1h-4.8z"/>
<path d="M178.3 188.2h.3v.1h-.3z"/>
<path d="M160.4 188h5v.2h-5z"/>
<path d="M169.6 188h5v.2h-5z"/>
<path d="M178.3 188h.3v.2h-.3z"/>
<path d="M160.4 187.9h5.2v.1h-5.2z"/>
<path d="M169.5 187.9h5.1v.1h-5.1z"/>
<path d="M178.3 187.9h.3v.1h-.3z"/>
<path d="M160.4 187.8h14.2v.1h-14.2z"/>
<path d="M178.3 187.8h.3v.1h-.3z"/>
<path d="M160.4 187.6h14.2v.2h-14.2z"/>
<path d="M178.3 187.6h.3v.2h-.3z"/>
<path d="M160.4 187.5h14.2v.1h-14.2z"/>
<path d="M178.3 187.5h.3v.1h-.3z"/>
<path d="M160.4 187.4h14.2v.1h-14.2z"/>
<path d="M178.3 187.4h.3v.1h-.3z"/>
<path d="M160.4 187.2h14.2v.2h-14.2z"/>
<path d="M178.3 187.2h.3v.2h-.3z"/>
<path d="M160.4 187.1h14.2v.1h-14.2z"/>
<path d="M178.3 187.1h.3v.1h-.3z"/>
<path d="M160.4 187h14.2v.1h-14.2z"/>
<path d="M178.3 187h.3v.1h-.3z"/>
<path d="M160.4 186.8h14.2v.2h-14.2z"/>
<path d="M178.3 186.8h.3v.2h-.3z"/>
<path d="M160.6 186.7h13.8v.1h-13.8z"/>
<path d="M178.3 186.7h.3v.1h-.3z"/>
<path d="M160.6 186.6h13.7v.1h-13.7z"/>
<path d="M178.3 186.6h.3v.1h-.3z"/>
<path d="M160.7 186.5h13.5v.1h-13.5z"/>
<path d="M178.3 186.5h.3v.1h-.3z"/>
<path d="M160.8 186.3h13.2v.1h-13.2z"/>
<path d="M178.3 186.3h.3v.1h-.3z"/>
<path d="M161 186.2h13v.1h-13z"/>
<path d="M178.3 186.2h.3v.1h-.3z"/>
<path d="M161.1 186.1h12.8v.1h-12.8z"/>
<path d="M178.3 186.1h.3v.1h-.3z"/>
<path d="M161.2 185.9h12.6v.1h-12.6z"/>
<path d="M161.4 185.8h12.2v.1h-12.2z"/>
<path d="M161.5 185.7h12v.1h-12z"/>
<path d="M161.6 185.5h11.8v.1h-11.8z"/>
<path d="M161.8 185.4h11.4v.1h-11.4z"/>
<path d="M161.9 185.3h11.2v.1h-11.2z"/>
<path d="M162 185.1h11v.2h-11z"/>
<path d="M162.2 185h10.6v.1h-10.6z"/>
<path d="M162.3 184.8h10.4v.2h-10.4z"/>
<path d="M162.4 184.7h10.2v.1h-10.2z"/>
<path d="M162.6 184.6h9.8v.1h-9.8z"/>
<path d="M162.7 184.4h9.6v.2h-9.6z"/>
<path d="M162.7 184.3h9.6v.1h-9.6z"/>
<path d="M162.8 184.2h9.3v.1h-9.3z"/>
<path d="M163 184h9v.2h-9z"/>
<path d="M163.1 183.9h8.8v.1h-8.8z"/>
<path d="M163.2 183.8h8.6v.1h-8.6z"/>
<path d="M163.4 183.6h8.2v.2h-8.2z"/>
<path d="M163.5 183.5h8v.1h-8z"/>
</g>
<g font-size="5.1" fill="#808080">
<text x="232.7" y="18.6">Sheet 4/7</text>
<text x="15.5" y="201.9">Auxiliary analog input flters</text>
<text x="65.3" y="201.9">i</text>
</g>
<text font-size="5.1" fill="#800000" x="15.5" y="197.1">BETA</text>
<g font-size="3.4" fill="#808080">
<text x="196.5" y="187.5">Magic CAN Node</text>
<text x="201.3" y="192.3">Aaron Bonnell-Kangas</text>
<text x="210.9" y="197.1">v2-beta - 2014-12-01</text>
</g>
<g font-size="2.4" fill="#808080">
<text x="58.9" y="40.3" transform="rotate(-90 58.9 40.3)">+3V3</text>
<text x="125.5" y="36.6">GND</text>
<text x="62.8" y="47.2">2.2 uF</text>
<text x="62.8" y="42.4">C17</text>
<text x="104.8" y="42.7" transform="rotate(-90 104.8 42.7)">+5V</text>
<text x="59.5" y="53">GND</text>
<text x="32.4" y="57.2">CAN-RX</text>
<text x="32.4" y="62">CAN-TX</text>
<text x="66.8" y="72.3">GND</text>
<text x="105.4" y="72.3">GND</text>
<text x="127.1" y="86.7">GND</text>
<text x="185.4" y="121.1" transform="rotate(-90 185.4 121.1)">R17</text>
<text x="189.9" y="121.1" transform="rotate(-90 189.9 121.1)">60</text>
<text x="34.3" y="132">X3</text>
<text x="173.8" y="131.6">C18</text>
<text x="173.8" y="136.4">4.7 nF</text>
<text x="185.4" y="143" transform="rotate(-90 185.4 143)">60</text>
<text x="170.5" y="144.6">GND</text>
<text x="189.9" y="144.7" transform="rotate(-90 189.9 144.7)">R19</text>
</g>
<g font-size="2" fill="#808080">
<text x="74.9" y="52">1</text>
<text x="80.5" y="53.1">VCC1</text>
<text x="89.9" y="53.1">VCC2</text>
<text x="99.8" y="52">8</text>
<text x="74.9" y="56.8">2</text>
<text x="80.5" y="57.9">RXD</text>
<text x="89.6" y="57.9">CANH</text>
<text x="99.8" y="56.8">7</text>
<text x="149.7" y="54.4">1</text>
<text x="155.3" y="55.5">1</text>
<text x="161.8" y="55.5">4</text>
<text x="167.3" y="54.4">4</text>
<text x="74.9" y="61.7">3</text>
<text x="80.5" y="62.7">TXD</text>
<text x="89.9" y="62.7">CANL</text>
<text x="99.8" y="61.7">6</text>
<text x="149.7" y="64.1">2</text>
<text x="155.3" y="65.1">2</text>
<text x="161.8" y="65.1">3</text>
<text x="167.3" y="64.1">3</text>
<text x="74.9" y="66.5">4</text>
<text x="80.5" y="67.6">GND1</text>
<text x="89.7" y="67.6">GND2</text>
<text x="99.8" y="66.5">5</text>
<text x="40.4" y="129.8" transform="rotate(-90 40.4 129.8)">6</text>
<text x="42.8" y="129.8" transform="rotate(-90 42.8 129.8)">5</text>
<text x="45.2" y="129.8" transform="rotate(-90 45.2 129.8)">4</text>
<text x="40.4" y="137.7" transform="rotate(-90 40.4 137.7)">3</text>
<text x="42.8" y="137.7" transform="rotate(-90 42.8 137.7)">2</text>
<text x="45.2" y="137.7" transform="rotate(-90 45.2 137.7)">1</text>
</g>
<g font-size="1.7" fill="#808080">
<text x="78.2" y="47.5">IC9</text>
<text x="78.2" y="50">ISO1050</text>
<text x="150.6" y="52.4">DR331-513AE</text>
<text x="150.6" y="50">L7</text>
<text x="191.7" y="54.8">CANH</text>
<text x="192" y="64.4">CANL</text>
<text x="157.9" y="110.3">CANH</text>
<text x="57.7" y="124.7">GND</text>
<text x="209.7" y="123.5" transform="rotate(-90 209.7 123.5)">SW31</text>
<text x="71.1" y="132">CANH</text>
<text x="71.4" y="127.1">CANL</text>
<text x="57.4" y="134.4">+12V</text>
<text x="209.7" y="137.8" transform="rotate(-90 209.7 137.8)">SW32</text>
<text x="55.3" y="141.6">SHIELD</text>
<text x="57.7" y="139.2">GND</text>
<text x="157.9" y="151.3">CANL</text>
</g>
<g font-size="1.4" fill="#808080">
<text x="125" y="53.6" transform="rotate(-90 125 53.6)">D3</text>
<text x="126.3" y="53.6" transform="rotate(-90 126.3 53.6)">SMBJ30CA</text>
<text x="133.7" y="69.8" transform="rotate(-90 133.7 69.8)">D4</text>
<text x="132.5" y="75" transform="rotate(-90 132.5 75)">SMBJ30CA</text>
</g>
</svg>
